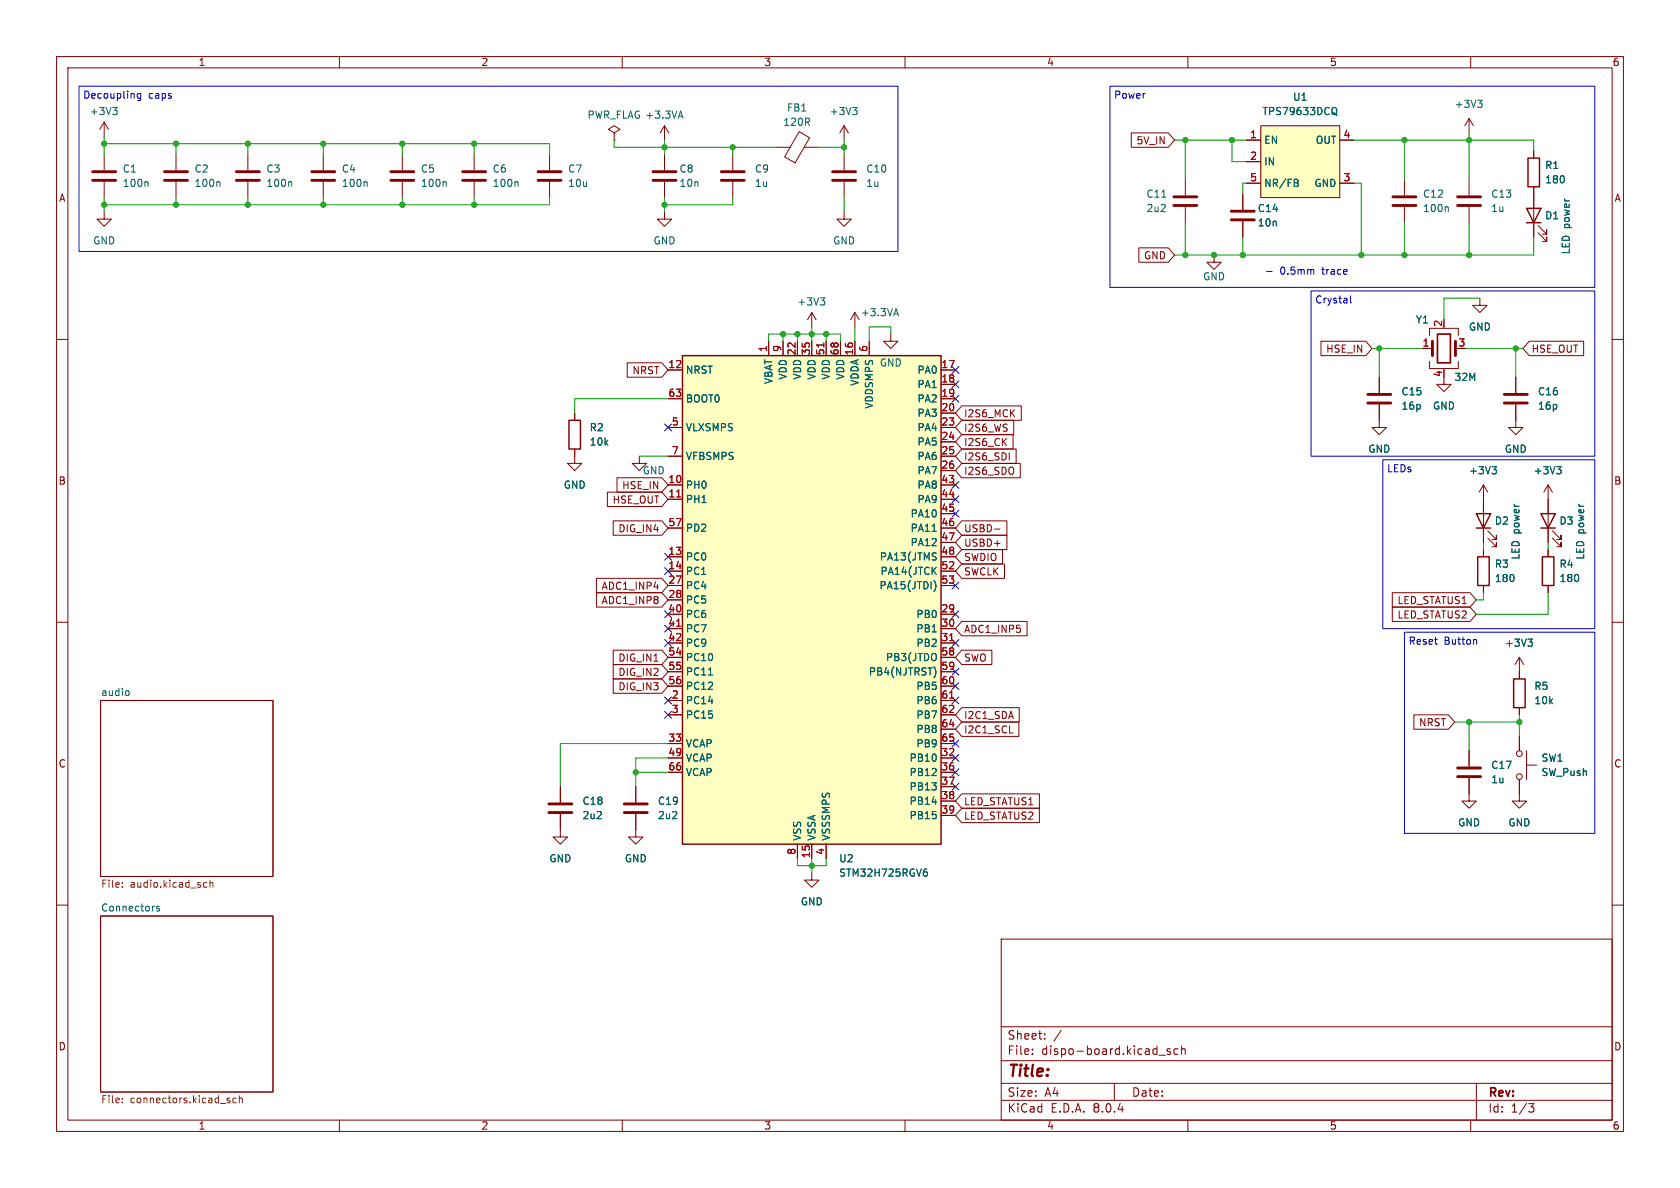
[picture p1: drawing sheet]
<svg xmlns="http://www.w3.org/2000/svg" width="297mm" height="210mm" viewBox="0 0 297 210" stroke-linecap="round" stroke-linejoin="round" font-family="sans-serif">
<g fill="none" stroke="#840000" stroke-width=".18">
<path d="M10 10h277v190h-277zM12 12h273v186h-273zM60 10v2M110 10v2M160 10v2M210 10v2M260 10v2M129.5 27.3v2.8M129.5 32.1v2.8M149.2 37.5v1.2h1.3l-1.3 1.3-1.2-1.3h1.2M149.2 22.2l-.7 1.3M149.2 22.2v2.6"/>
<path d="M149.2 27.3v2.8M149.2 32.1v2.8M149.2 22.2l.8 1.3M10 60h2M143.5 55.2l-.8 1.3M143.5 55.2v2.6M143.5 55.2l.8 1.3M151.1 55.2l-.7 1.3M151.1 55.2v2.6M151.1 55.2l.8 1.3M157.5 59.1v1.2h1.2l-1.2 1.3-1.3-1.3h1.3M252.7 59.3v-1.3h5.1v1.3"/>
<path d="M261.6 52.7v1.3h1.3l-1.3 1.2-1.3-1.2h1.3M285 60h2M243.8 71.5v4.1h1.3l-1.3 1.2-1.2-1.2h1.2M243.8 66.7v2.8M251.5 61.6h1.7M252.7 63.9v1.3h5.1v-1.3M255.3 66.7v1.2h1.2l-1.2 1.3-1.3-1.3h1.3M255.3 65.2v.2M268 71.5v4.1h1.2l-1.2 1.2-1.3-1.2h1.3M268 66.7v2.8M10 110h2M285 110h2"/>
<path d="M17.8 123.8h30.5v31.1h-30.5zM10 160h2M143.5 154.3v1.3h1.3l-1.3 1.2-1.3-1.2h1.3M285 160h2M17.8 161.9h30.5v31.1h-30.5zM177 166h108v32h-108zM60 198v2M110 198v2M160 198v2M177 194.5h108M177 191.5h108M177 187.5h108"/>
<path d="M177 181.5h108M182.5 186.3v.1M182.5 185.5v.1M184.7 183.6v.1M184.7 182.8v.1M187.6 182.1l-1.3 2M197 191.5v3M204.9 186.5h1.1M206.9 185.5l-.4-.1-.2 .2 .1 .2 .5 .2v.3h-.6M208.2 185.5l-.4-.1-.3 .3v.4l.2 .2h.5M208.9 185.5l.2-.1 .4 .1v.9M208.9 184.9v1.5"/>
<path d="M210 198v2M260 198v2M261 191.5v6.5M270.2 195.1h1l-.5 .6 .4 .1 .1 .5-.3 .3h-.4"/>
</g>
<path d="M150.7 19h.8l-.4 .5M151.3 19.5l.2 .2v.3l-.2 .3M145 52.6h.8l-.4 .5M145.6 53.1l.2 .3v.3l-.2 .2M158.1 55.5h.6M158.4 54.6l.4 1.2M22.6 122.1l.2 .2v.4l-.2 .2M28.2 160.3l-.3-.1-.2 .2v.2l.5 .1v.3h-.5" fill="none" stroke="#006464" stroke-width=".18"/>
<g fill="none" stroke="#725600" stroke-width=".18">
<path d="M21.6 156.1v.1M21.6 156.7v.1M36.1 156.8h.5M36.1 156.1h.5M37.1 156.1l.2-.1 .3 .1 .1 .7M37.1 155.6v1.2M21.6 194.8v.1M21.6 194.2v.1M40.5 194.5l.2 .2-.2 .2M40.5 194.1l.1 .1M41.8 194.2l-.4-.1-.2 .2 .1 .6h.5M42.3 194.2l.2-.1 .3 .1 .1 .7"/>
<path d="M42.3 193.7v1.2"/>
</g>
<path d="M254.1 59.1h2.3v5h-2.3z" fill="none" stroke="#840000" stroke-width=".3"/>
<path d="M127.5 31.9h4.1M127.5 30.4h4.1M147.2 31.9h4.1M147.2 30.4h4.1M241.8 71.2h4.1M241.8 69.7h4.1M253.2 60.3v2.6M257.3 60.3v2.6M265.9 71.2h4.1M265.9 69.7h4.1" fill="none" stroke="#840000" stroke-width=".51"/>
<path d="M120.6 62.9h45.8v86.3h-45.8z" fill="#ffffc2"/>
<path d="M269.9 36.8h2.5l-1.3 2.6zM269.9 39.4h2.5M270.1 27.9h2.1v5.1h-2.1zM120.6 62.9h45.8v86.3h-45.8zM267.6 120h2v5.1h-2z" fill="none" stroke="#840000" stroke-width=".25"/>
<g fill="none" stroke="#840000" stroke-width=".18">
<path d="M209.5 31.8v2.7M209.5 36.6v2.8M219.7 34.3v2.8M219.7 39.1v2.8M248.3 31.8v2.7M248.3 36.6v2.8M259.7 21v2.5M259.7 31.8v2.7M259.7 36.6v2.8M259.7 21l-.7 1.2M259.7 21l.8 1.2M271.1 26.7v1.2"/>
<path d="M271.1 33v8.9M271.9 39.9l1.5 1.5v-.8v.8h-.7M214.6 45.1v1.3h1.3l-1.3 1.2-1.2-1.2h1.2M271.9 41.1l1.5 1.6v-.8v.8h-.7M118.1 65.4h2.5M118.1 70.5h2.5M118.1 75.6h2.5M135.9 60.3v2.6M138.4 60.3v2.6M141 60.3v2.6M143.5 60.3v2.6M146 60.3v2.6"/>
<path d="M148.6 60.3v2.6M151.1 60.3v2.6M153.7 60.3v2.6M166.4 65.4h2.5M166.4 67.9h2.5M166.4 70.5h2.5M166.4 73h2.5M166.4 75.6h2.5M166.4 78.1h2.5M101.6 80.6v1.3h1.3l-1.3 1.3-1.3-1.3h1.3M113 80.6v1.3h1.3l-1.3 1.3-1.2-1.3h1.2M118.1 85.7h2.5"/>
<path d="M118.1 88.3h2.5M118.1 98.4h2.5M118.1 80.6h2.5M118.1 93.3h2.5M166.4 85.7h2.5M166.4 88.3h2.5M166.4 98.4h2.5M166.4 80.6h2.5M166.4 83.2h2.5M166.4 90.8h2.5M166.4 93.3h2.5M166.4 95.9h2.5"/>
<path d="M118.1 101h2.5M118.1 103.5h2.5M118.1 106h2.5M118.1 108.6h2.5M118.1 111.1h2.5M118.1 113.7h2.5M118.1 116.2h2.5M118.1 118.7h2.5M166.4 101h2.5M166.4 103.5h2.5M166.4 108.6h2.5M166.4 111.1h2.5"/>
<path d="M166.4 113.7h2.5M166.4 116.2h2.5M166.4 118.7h2.5M268.6 118.7v1.3M99.1 139.1v2.8M118.1 123.8h2.5M118.1 126.4h2.5M118.1 134h2.5M118.1 131.4h2.5M118.1 136.5h2.5M118.1 121.3h2.5M166.4 123.8h2.5"/>
<path d="M166.4 126.4h2.5M166.4 134h2.5M166.4 131.4h2.5M166.4 136.5h2.5M166.4 139.1h2.5M166.4 121.3h2.5M166.4 128.9h2.5M268.6 125.1v1.3M99.1 143.9v4.1h1.2l-1.2 1.2-1.3-1.2h1.3M141 149.2v2.6M143.5 149.2v2.6M146 149.2v2.6"/>
<path d="M166.4 141.6h2.5M166.4 144.1h2.5"/>
</g>
<path d="M145.6 60.6v.8M119.6 87.8h.7M119.6 110.7h.7M167.9 113.2h.7M167.9 123.4h.7" fill="none" stroke="#a90000" stroke-width=".18"/>
<g fill="none" stroke="#006464" stroke-width=".18">
<path d="M261.2 17.7h.8l-.4 .5M261.8 18.2l.2 .3v.3l-.2 .2M205.4 34.9h.7M255.9 36.6l.1 .1v.7M164.8 93.9h.7M165.3 97.7l.2 .1M165.5 98.5v.4M125.2 119.3h.8M165 100.8l.5 .7M165.2 102.7a1.47 1.47 0 0 1-.1 1.9M165.3 118.1l.2 .6-.2 .9M165.5 100.3l-.7 .7"/>
<path d="M163.5 154.1l.3 .1 .2 .1-.1 .5-.4 .1M163.8 153.6l-.3 .1"/>
</g>
<path d="M207.5 36.3h4.1M207.5 34.8h4.1M217.7 38.9h4M217.7 37.3h4M246.3 36.3h4M246.3 34.8h4M257.7 36.3h4M257.7 34.8h4M97 143.6h4.1M97 142.1h4.1" fill="none" stroke="#840000" stroke-width=".51"/>
<path d="M222.9 22.2h14v12.7h-14z" fill="#ffffc2"/>
<g fill="none" stroke="#840000" stroke-width=".18">
<path d="M18.4 37.5v1.2h1.3l-1.3 1.3-1.3-1.3h1.3M18.4 21.6l-.7 1.3M18.4 21.6v2.5M18.4 27.3v2.8M18.4 32.1v2.8M18.4 21.6l.8 1.3M31.1 27.3v2.8M31.1 32.1v2.8M43.8 27.3v2.8M43.8 32.1v2.8M57.1 27.3v2.8M57.1 32.1v2.8"/>
<path d="M71.1 27.3v2.8M71.1 32.1v2.8M83.8 27.3v2.8M83.8 32.1v2.8M97.2 27.3v2.8M97.2 32.1v2.8M108.6 23.5l1-.6-1-.7-1 .7 1 .6v1.3M108.6 24.8h.1M117.5 37.5v1.2h1.2l-1.2 1.3-1.3-1.3h1.3M117.5 22.2v2.6M117.5 27.3v2.8M117.5 32.1v2.8"/>
<path d="M117.5 22.2l-.8 1.3M117.5 22.2l.7 1.3M137.2 26h2.5M141.3 23.3l1.8 1.1-2.5 4.4-1.9-1.1zM142.2 26h2.6M200 23.5h6.5l1.1 1.3-1.1 1.2h-6.5zM219.7 34.3v2.8M219.7 39.1v2.8M220.3 24.8h2.6M220.3 28.6h2.6M220.3 32.4h2.6M222.9 22.2h14v12.7h-14z"/>
<path d="M236.9 24.8h2.5M236.9 32.4h2.5M271.1 26.7v1.2M271.1 33v3.8M271.1 39.4v2.5M201.3 43.8h5.2l1.1 1.3-1.1 1.3h-5.2zM101.6 73v1.3M101.6 79.4v1.2M110.9 64.1h6.1l1.1 1.3-1.1 1.3h-6.1zM118.1 65.4h2.5M118.1 70.5h2.5M118.1 75.6h2.5"/>
<path d="M135.9 60.3v2.6M138.4 60.3v2.6M141 60.3v2.6M143.5 60.3v2.6M146 60.3v2.6M148.6 60.3v2.6M151.1 60.3v2.6M153.7 60.3v2.6M166.4 65.4h2.5M166.4 67.9h2.5M166.4 70.5h2.5M166.4 73h2.5"/>
<path d="M166.4 75.6h2.5M166.4 78.1h2.5M170 79.4h9.6v2.5h-9.6l-1.1-1.3zM170 76.8h9.1v2.6h-9.1l-1.1-1.3zM170 74.3h9.2v2.5h-9.2l-1.1-1.2zM170 71.8h10.5v2.5h-10.5l-1.1-1.3zM233.5 60.3h8l1.1 1.3-1.1 1.3h-8zM243.8 66.7v2.8M243.8 71.5v2.8M251.5 61.6h1.2M268 66.7v2.8M268 71.5v2.8"/>
<path d="M270.4 60.3h9.6v2.6h-9.6l-1.2-1.3zM107.4 87h9.6l1.1 1.3-1.1 1.2h-9.6zM108.4 92.1h8.6l1.1 1.2-1.1 1.3h-8.6zM109.1 84.5h7.9l1.1 1.2-1.1 1.3h-7.9zM118.1 85.7h2.5M118.1 88.3h2.5M118.1 98.4h2.5M118.1 80.6h2.5M118.1 93.3h2.5M166.4 85.7h2.5M166.4 88.3h2.5M166.4 98.4h2.5"/>
<path d="M166.4 80.6h2.5M166.4 83.2h2.5M166.4 90.8h2.5M166.4 93.3h2.5M166.4 95.9h2.5M170 99.7h7.6v2.5h-7.6l-1.1-1.2zM170 97.2h7.2v2.5h-7.2l-1.1-1.3zM170 92.1h8v2.5h-8l-1.1-1.3zM170 81.9h10.4v2.6h-10.4l-1.1-1.3zM170 94.6h8v2.6h-8l-1.1-1.3zM175.8 93.5h1M178.4 80v1.3"/>
<path d="M262.3 85.7v10.2M262.3 97.2v1.2M262.3 85.7l-.8 1.3M262.3 85.7l.7 1.3M263 95.1l1.5 1.5v-.7v.7h-.7M263 93.9l1.5 1.5v-.8v.8h-.7M273.7 85.7v10.2M273.7 97.2v1.2M273.7 85.7l-.8 1.3M273.7 85.7l.7 1.3M274.4 95.1l1.6 1.5v-.7v.7h-.8M274.4 93.9l1.6 1.5v-.8v.8h-.8"/>
<path d="M105.4 102.2h11.6l1.1 1.3-1.1 1.3h-11.6zM105.4 104.8h11.6l1.1 1.2-1.1 1.3h-11.6zM108.4 117.5h8.6l1.1 1.2-1.1 1.3h-8.6zM108.4 114.9h8.6l1.1 1.3-1.1 1.3h-8.6zM118.1 101h2.5M118.1 103.5h2.5M118.1 106h2.5M118.1 108.6h2.5M118.1 111.1h2.5M118.1 113.7h2.5M118.1 116.2h2.5M118.1 118.7h2.5"/>
<path d="M166.4 101h2.5M166.4 103.5h2.5M166.4 108.6h2.5M166.4 111.1h2.5M166.4 113.7h2.5M166.4 116.2h2.5M166.4 118.7h2.5M170 114.9h5.3v2.6h-5.3l-1.1-1.3zM170 109.9h11.6v2.5h-11.6l-1.1-1.3zM246.1 107.3h13.8l1.1 1.3-1.1 1.3h-13.8zM246.1 104.8h13.8l1.1 1.2-1.1 1.3h-13.8zM262.3 103.5v1.3"/>
<path d="M268.6 116.2l-.8 1.3M268.6 116.2v3.8M268.6 116.2l.8 1.3M273.7 103.5v1.3M99.1 139.1v2.8M108.4 120h8.6l1.1 1.3-1.1 1.3h-8.6zM112.4 139.1v2.8M118.1 123.8h2.5M118.1 126.4h2.5M118.1 134h2.5M118.1 131.4h2.5M118.1 136.5h2.5"/>
<path d="M118.1 121.3h2.5M166.4 123.8h2.5M166.4 126.4h2.5M166.4 134h2.5M166.4 131.4h2.5M166.4 136.5h2.5M166.4 139.1h2.5M166.4 121.3h2.5M166.4 128.9h2.5M170 125.1h10.2v2.5h-10.2l-1.1-1.2zM170 127.6h10.1v2.6h-10.1l-1.1-1.3zM178.5 129.6h.6"/>
<path d="M250 126.4h6.1l1.1 1.2-1.1 1.3h-6.1zM259.7 137.5v4.1h1.3l-1.3 1.3-1.3-1.3h1.3M259.7 132.7v2.8M268.6 137.8v3.8h1.3l-1.3 1.3-1.3-1.3h1.3M268.6 125.1v1.3M268.6 130.2v2.5M269.9 135.3h1.8M269.9 132.7v5.1M99.1 143.9v2.8M112.4 143.9v4.1h1.3l-1.3 1.2-1.3-1.2h1.3M141 149.2v2.6M143.5 149.2v2.6"/>
<path d="M146 149.2v2.6M166.4 141.6h2.5M166.4 144.1h2.5M170 142.9h13.8v2.5h-13.8l-1.1-1.3zM170 140.3h13.8v2.6h-13.8l-1.1-1.3z"/>
<circle cx="268.6" cy="133.2" r=".51"/>
<circle cx="268.6" cy="137.3" r=".51"/>
</g>
<g fill="none" stroke="#006464" stroke-width=".18">
<path d="M19.9 19h.8l-.4 .5M20.5 19.5l.2 .2v.3l-.2 .3M120.3 19.6l.4 1.3M235.8 19a.43 .43 0 0 1 .5 .4v.4a.43 .43 0 0 1-.5 .5M235.8 20l.6 .4M26 32.1l.2 .2v.7M38.7 32.1l.2 .2v.7M51.4 32.1l.2 .2v.7M64.7 32.1l.2 .2v.7M78.7 32.1l.2 .2v.7M91.4 32.1l.2 .2v.7M120 20.5h.6"/>
<path d="M229.2 31.7l.3 .2-.3 .4 .3 .1v.3l-.2 .3h-.5M164.8 93.9h.7M165.3 97.7l.2 .1M165.5 98.5v.4M263.8 82.5h.8l-.5 .5M264.3 83l.3 .2v.3l-.3 .3M275.2 82.5h.8l-.4 .5M275.7 83l.3 .2v.3l-.3 .3M125.2 119.3h.8M165 100.8l.5 .7M165.2 102.7a1.47 1.47 0 0 1-.1 1.9M165.3 118.1l.2 .6-.2 .9"/>
<path d="M165.5 100.3l-.7 .7M270.1 113h.8l-.4 .5M270.7 113.5l.2 .2v.3l-.2 .2M163.5 154.1l.3 .1 .2 .1-.1 .5-.4 .1M163.8 153.6l-.3 .1"/>
</g>
<g fill="none" stroke="#840000" stroke-width=".51">
<path d="M16.4 31.9h4M16.4 30.4h4M29.1 31.9h4M29.1 30.4h4M41.8 31.9h4M41.8 30.4h4M55.1 31.9h4.1M55.1 30.4h4.1M69.1 31.9h4.1M69.1 30.4h4.1M81.8 31.9h4.1M81.8 30.4h4.1"/>
<path d="M95.1 31.9h4.1M95.1 30.4h4.1M115.4 31.9h4.1M115.4 30.4h4.1M257.7 137.3h4M257.7 135.8h4M110.4 143.6h4M110.4 142.1h4"/>
</g>
<path d="M100.6 74.3h2v5.1h-2zM261 90.8h2.5l-1.2 2.5zM261 93.3h2.5M261.2 98.4h2.1v5.1h-2.1zM272.4 90.8h2.6l-1.3 2.5zM272.4 93.3h2.6M272.7 98.4h2v5.1h-2z" fill="none" stroke="#840000" stroke-width=".25"/>
<path d="M14 15.2h144.7v29.3h-144.7zM24.9 16.5v1l-.3 .3-.3-.1M24.9 16.6l-.4-.1-.2 .3 .1 .5h.5M196.2 15.2h85.7v35.6h-85.7zM223.9 48h1M231.8 51.4h50.1v29.2h-50.1zM232.1 47.6l.2 .2v.7M238.7 52.3v1.1l.2 .2M244.5 81.3h37.4v29.8h-37.4zM248.3 111.8h33.6v35.5h-33.6zM260.9 113l.2 .2v.7" fill="none" stroke="#0000c2" stroke-width=".18"/>
<g fill="none" stroke="#009600" stroke-width=".18">
<path d="M18.4 24.1v3.2M18.4 34.9v2.6M18.4 25.4h78.8v1.9M31.1 25.4v1.9M31.1 34.9v1.3M43.8 25.4v1.9M43.8 34.9v1.3M57.1 25.4v1.9M57.1 34.9v1.3M71.1 25.4v1.9M71.1 34.9v1.3M83.8 25.4v1.9"/>
<path d="M83.8 34.9v1.3M97.2 34.9v1.3h-78.8M108.6 24.8v1.2h28.6M117.5 24.8v2.5M117.5 34.9v2.6M129.5 34.9v1.3h-12M129.5 26v1.3M144.8 26h4.4M149.2 24.8v2.5M149.2 34.9v2.6M207.6 24.8h12.7M209.5 24.8v7"/>
<path d="M209.5 39.4v5.7M217.8 24.8v3.8h2.5M220.3 32.4h-.6v1.9M239.4 24.8h31.7v1.9M239.4 32.4h1.3v12.7M248.3 24.8v7M248.3 39.4v5.7M259.7 23.5v8.3M259.7 39.4v5.7M138.4 59.1v1.2M141 59.1v1.2M143.5 57.8v2.5"/>
<path d="M146 59.1v1.2M151.1 57.8v2.5M157.5 59.1v-1.3h-3.8v2.5M219.7 41.9v3.2M261.6 52.7h-6.3v3.8M271.1 41.9v3.2h-63.5M118.1 70.5h-16.5v2.5M135.9 60.3v-1.2h12.7v1.2M242.6 61.6h8.9M243.8 61.6v5.1M259.1 61.6h10.1M268 61.6v5.1"/>
<path d="M113 80.6h5.1M262.3 95.9v1.3M273.7 95.9v1.3M262.3 104.8v1.2h-1.3M273.7 104.8v3.8h-12.7M112.4 136.5h5.7M118.1 131.4h-19v7.7M118.1 134h-5.7v5.1M257.2 127.6h11.4M259.7 127.6v5.1M268.6 126.4v3.8M141 151.8v1.2h5v-1.2"/>
<path d="M143.5 151.8v2.5"/>
</g>
<g fill="none" stroke="#000084" stroke-width=".18">
<path d="M117.5 75l1.2 1.2M118.7 75l-1.2 1.2M168.3 69.9l1.2 1.2M168.3 67.3l1.2 1.3M168.3 64.8l1.2 1.2M169.5 69.9l-1.2 1.2M169.5 67.3l-1.2 1.3M169.5 64.8l-1.2 1.2M117.5 97.8l1.2 1.2M118.7 97.8l-1.2 1.2M168.3 90.2l1.2 1.2M168.3 85.1l1.2 1.2"/>
<path d="M168.3 87.7l1.2 1.2M169.5 90.2l-1.2 1.2M169.5 85.1l-1.2 1.2M169.5 87.7l-1.2 1.2M117.5 110.5l1.2 1.2M117.5 108l1.2 1.2M117.5 100.4l1.2 1.2M117.5 113.1l1.2 1.2M118.7 110.5l-1.2 1.2M118.7 108l-1.2 1.2M118.7 100.4l-1.2 1.2M118.7 113.1l-1.2 1.2"/>
<path d="M168.3 113.1l1.2 1.2M168.3 102.9l1.2 1.2M168.3 108l1.2 1.2M168.3 118.1l1.2 1.3M169.5 113.1l-1.2 1.2M169.5 102.9l-1.2 1.2M169.5 108l-1.2 1.2M169.5 118.1l-1.2 1.3M117.5 125.8l1.2 1.2M117.5 123.2l1.2 1.2M118.7 125.8l-1.2 1.2M118.7 123.2l-1.2 1.2"/>
<path d="M168.3 133.4l1.2 1.2M168.3 135.9l1.2 1.2M168.3 138.5l1.2 1.2M168.3 130.8l1.2 1.3M168.3 123.2l1.2 1.2M168.3 120.7l1.2 1.2M169.5 133.4l-1.2 1.2M169.5 135.9l-1.2 1.2M169.5 138.5l-1.2 1.2M169.5 130.8l-1.2 1.3M169.5 123.2l-1.2 1.2M169.5 120.7l-1.2 1.2"/>
</g>
<path d="M145.6 60.6v.8M119.6 87.8h.7M119.6 110.7h.7M167.9 113.2h.7M167.9 123.4h.7" fill="none" stroke="#a90000" stroke-width=".18"/>
<g fill="#009600" stroke="#009600" stroke-width=".18">
<circle cx="18.4" cy="25.4" r=".46"/>
<circle cx="31.1" cy="25.4" r=".46"/>
<circle cx="31.1" cy="36.2" r=".46"/>
<circle cx="43.8" cy="25.4" r=".46"/>
<circle cx="43.8" cy="36.2" r=".46"/>
<circle cx="18.4" cy="36.2" r=".46"/>
<circle cx="112.4" cy="136.5" r=".46"/>
<circle cx="143.5" cy="153" r=".46"/>
<circle cx="141" cy="59.1" r=".46"/>
<circle cx="143.5" cy="59.1" r=".46"/>
<circle cx="138.4" cy="59.1" r=".46"/>
<circle cx="146" cy="59.1" r=".46"/>
<circle cx="117.5" cy="36.2" r=".46"/>
<circle cx="117.5" cy="26" r=".46"/>
<circle cx="83.8" cy="25.4" r=".46"/>
<circle cx="71.1" cy="25.4" r=".46"/>
<circle cx="83.8" cy="36.2" r=".46"/>
<circle cx="57.1" cy="25.4" r=".46"/>
<circle cx="71.1" cy="36.2" r=".46"/>
<circle cx="57.1" cy="36.2" r=".46"/>
<circle cx="209.5" cy="24.8" r=".46"/>
<circle cx="149.2" cy="26" r=".46"/>
<circle cx="129.5" cy="26" r=".46"/>
<circle cx="240.7" cy="45.1" r=".46"/>
<circle cx="248.3" cy="45.1" r=".46"/>
<circle cx="243.8" cy="61.6" r=".46"/>
<circle cx="259.7" cy="45.1" r=".46"/>
<circle cx="268" cy="61.6" r=".46"/>
<circle cx="268.6" cy="127.6" r=".46"/>
<circle cx="259.7" cy="127.6" r=".46"/>
<circle cx="209.5" cy="45.1" r=".46"/>
<circle cx="214.6" cy="45.1" r=".46"/>
<circle cx="219.7" cy="45.1" r=".46"/>
<circle cx="217.8" cy="24.8" r=".46"/>
<circle cx="248.3" cy="24.8" r=".46"/>
<circle cx="259.7" cy="24.8" r=".46"/>
</g>
<text font-size="2.8" fill="#840000" x="178" y="190.9">Title:</text>
<g font-size="2.1" fill="#840000">
<text x="178" y="184">Sheet:</text>
<text x="178" y="186.7">File:</text>
<text x="184.1" y="186.7">dispo-board.kicad_sch</text>
<text x="178" y="196.9">KiCad</text>
<text x="178" y="194.1">Size:</text>
<text x="184.7" y="194.1">A4</text>
<text x="185.7" y="196.9">E.D.A.</text>
<text x="193.3" y="196.9">8.0.4</text>
<text x="200" y="194.1">Date:</text>
<text x="263" y="194.3">Rev:</text>
<text x="263" y="196.9">Id:</text>
<text x="267.1" y="196.9">1/3</text>
</g>
<g font-size="1.8" fill="#840000">
<text x="35" y="11.9">1</text>
<text x="85" y="11.9">2</text>
<text x="135" y="11.9">3</text>
<text x="185" y="11.9">4</text>
<text x="235" y="11.9">5</text>
<text x="285" y="11.9">6</text>
<text x="200.8" y="25.7">5V_IN</text>
<text x="10.3" y="35.9">A</text>
<text x="285.3" y="35.9">A</text>
<text x="202.1" y="46">GND</text>
<text x="234.3" y="62.5">HSE_IN</text>
<text x="270.7" y="62.5">HSE_OUT</text>
<text x="111.7" y="66.4">NRST</text>
<text x="170.3" y="76.5">I2S6_WS</text>
<text x="170.3" y="74">I2S6_MCK</text>
<text x="170.3" y="81.6">I2S6_SDI</text>
<text x="170.3" y="79.1">I2S6_CK</text>
<text x="10.3" y="85.9">B</text>
<text x="108.2" y="89.2">HSE_OUT</text>
<text x="109.9" y="86.7">HSE_IN</text>
<text x="170.3" y="84.1">I2S6_SDO</text>
<text x="285.3" y="85.9">B</text>
<text x="109.2" y="94.3">DIG_IN4</text>
<text x="170.3" y="94.3">USBD-</text>
<text x="170.3" y="101.9">SWCLK</text>
<text x="170.3" y="99.4">SWDIO</text>
<text x="170.3" y="96.8">USBD+</text>
<text x="106.3" y="104.5">ADC1_INP4</text>
<text x="106.3" y="107">ADC1_INP8</text>
<text x="247" y="107">LED_STATUS1</text>
<text x="170.3" y="112.1">ADC1_INP5</text>
<text x="247" y="109.5">LED_STATUS2</text>
<text x="109.2" y="119.7">DIG_IN2</text>
<text x="109.2" y="117.2">DIG_IN1</text>
<text x="170.3" y="117.2">SWO</text>
<text x="109.2" y="122.2">DIG_IN3</text>
<text x="170.3" y="127.3">I2C1_SDA</text>
<text x="170.3" y="129.9">I2C1_SCL</text>
<text x="250.8" y="128.6">NRST</text>
<text x="10.3" y="135.9">C</text>
<text x="285.3" y="135.9">C</text>
<text x="170.3" y="142.6">LED_STATUS1</text>
<text x="170.3" y="145.1">LED_STATUS2</text>
<text x="10.3" y="185.9">D</text>
<text x="285.3" y="185.9">D</text>
<text x="35" y="199.9">1</text>
<text x="85" y="199.9">2</text>
<text x="135" y="199.9">3</text>
<text x="185" y="199.9">4</text>
<text x="235" y="199.9">5</text>
<text x="285" y="199.9">6</text>
</g>
<g font-size="1.8" fill="#0000c2">
<text x="14.6" y="17.5">Decoupling</text>
<text x="26.2" y="17.5">caps</text>
<text x="196.8" y="17.5">Power</text>
<text x="226.3" y="48.6">0.5mm</text>
<text x="232.4" y="53.7">Crystal</text>
<text x="233.8" y="48.6">trace</text>
<text x="245.1" y="83.6">LEDs</text>
<text x="248.9" y="114.1">Reset</text>
<text x="255.3" y="114.1">Button</text>
</g>
<g font-size="1.8" fill="#006464">
<text x="15.8" y="20.5">+3V3</text>
<text x="103.8" y="21.2">PWR_FLAG +3.3VA</text>
<text x="138.4" y="22.5">120R</text>
<text x="139" y="19.9">FB1</text>
<text x="146.6" y="20.5">+3V3</text>
<text x="223.1" y="20.5">TPS79633DCQ</text>
<text x="228.5" y="18">U1</text>
<text x="257.1" y="19.3">+3V3</text>
<text x="223.4" y="25.6">EN</text>
<text x="223.4" y="29.4">IN</text>
<text x="232.5" y="25.6">OUT</text>
<text x="21.6" y="30.7">C1</text>
<text x="21.6" y="33.2">100n</text>
<text x="34.3" y="30.7">C2</text>
<text x="34.3" y="33.2">100n</text>
<text x="47" y="30.7">C3</text>
<text x="47" y="33.2">100n</text>
<text x="60.3" y="30.7">C4</text>
<text x="60.3" y="33.2">100n</text>
<text x="74.3" y="30.7">C5</text>
<text x="74.3" y="33.2">100n</text>
<text x="87" y="30.7">C6</text>
<text x="87" y="33.2">100n</text>
<text x="100.3" y="30.7">C7</text>
<text x="100.3" y="33.2">10u</text>
<text x="120" y="30.7">C8</text>
<text x="120" y="33.2">10n</text>
<text x="133.4" y="30.7">C9</text>
<text x="133.4" y="33.2">1u</text>
<text x="153" y="33.2">1u</text>
<text x="153" y="30.7">C10</text>
<text x="202.6" y="35.2">C11</text>
<text x="223.4" y="33.2">NR/FB</text>
<text x="232.3" y="33.2">GND</text>
<text x="251.5" y="35.2">C12</text>
<text x="263.5" y="35.2">C13</text>
<text x="273.1" y="30.1">R1</text>
<text x="273.1" y="32.6">180</text>
<text x="202.6" y="37.7">2u2</text>
<text x="222.3" y="37.7">C14</text>
<text x="222.3" y="40.2">10n</text>
<text x="251.5" y="37.7">100n</text>
<text x="263.5" y="37.7">1u</text>
<text x="273.1" y="39">D1</text>
<text x="16.4" y="43.4">GND</text>
<text x="115.4" y="43.4">GND</text>
<text x="147.2" y="43.4">GND</text>
<text x="277.7" y="45.1" transform="rotate(-90 277.7 45.1)">LED power</text>
<text x="212.6" y="49.8">GND</text>
<text x="140.9" y="54.2">+3V3</text>
<text x="152.1" y="56.1">+3.3VA</text>
<text x="250.2" y="57.4">Y1</text>
<text x="259.6" y="58.6">GND</text>
<text x="155.4" y="65">GND</text>
<text x="121.2" y="66.3">NRST</text>
<text x="121.2" y="71.3">BOOT0</text>
<text x="136.8" y="68" transform="rotate(-90 136.8 68)">VBAT</text>
<text x="139.3" y="67.2" transform="rotate(-90 139.3 67.2)">VDD</text>
<text x="141.8" y="67.2" transform="rotate(-90 141.8 67.2)">VDD</text>
<text x="144.4" y="67.2" transform="rotate(-90 144.4 67.2)">VDD</text>
<text x="146.9" y="67.2" transform="rotate(-90 146.9 67.2)">VDD</text>
<text x="149.5" y="67.2" transform="rotate(-90 149.5 67.2)">VDD</text>
<text x="152" y="68.3" transform="rotate(-90 152 68.3)">VDDA</text>
<text x="162.1" y="66.3">PA0</text>
<text x="162.1" y="68.8">PA1</text>
<text x="162.1" y="71.3">PA2</text>
<text x="247.7" y="70.1">C15</text>
<text x="257" y="67.5">32M</text>
<text x="271.8" y="70.1">C16</text>
<text x="104.1" y="76.4">R2</text>
<text x="121.2" y="76.4">VLXSMPS</text>
<text x="154.5" y="72.3" transform="rotate(-90 154.5 72.3)">VDDSMPS</text>
<text x="162.1" y="73.9">PA3</text>
<text x="162.1" y="76.4">PA4</text>
<text x="247.7" y="72.6">16p</text>
<text x="253.2" y="72.6">GND</text>
<text x="271.8" y="72.6">16p</text>
<text x="104.1" y="79">10k</text>
<text x="121.2" y="81.5">VFBSMPS</text>
<text x="162.1" y="79">PA5</text>
<text x="162.1" y="81.5">PA6</text>
<text x="241.8" y="80.2">GND</text>
<text x="265.9" y="80.2">GND</text>
<text x="99.6" y="86.6">GND</text>
<text x="113.5" y="84">GND</text>
<text x="121.2" y="86.6">PH0</text>
<text x="121.2" y="89.1">PH1</text>
<text x="162.1" y="84">PA7</text>
<text x="162.1" y="86.6">PA8</text>
<text x="162.1" y="89.1">PA9</text>
<text x="259.6" y="84">+3V3</text>
<text x="271" y="84">+3V3</text>
<text x="121.2" y="94.2">PD2</text>
<text x="160.9" y="91.7">PA10</text>
<text x="160.9" y="94.2">PA11</text>
<text x="264.2" y="92.9">D2</text>
<text x="275.6" y="92.9">D3</text>
<text x="121.2" y="99.3">PC0</text>
<text x="121.2" y="101.8">PC1</text>
<text x="155.4" y="99.3">PA13(JTMS</text>
<text x="155.6" y="101.8">PA14(JTCK</text>
<text x="160.9" y="96.7">PA12</text>
<text x="264.2" y="100.6">R3</text>
<text x="268.8" y="99" transform="rotate(-90 268.8 99)">LED power</text>
<text x="275.6" y="100.6">R4</text>
<text x="280.3" y="99" transform="rotate(-90 280.3 99)">LED power</text>
<text x="121.2" y="104.4">PC4</text>
<text x="121.2" y="106.9">PC5</text>
<text x="155.4" y="104.4">PA15(JTDI)</text>
<text x="264.2" y="103.1">180</text>
<text x="275.6" y="103.1">180</text>
<text x="121.2" y="109.4">PC6</text>
<text x="121.2" y="112">PC7</text>
<text x="161.9" y="109.4">PB0</text>
<text x="161.9" y="112">PB1</text>
<text x="121.2" y="114.5">PC9</text>
<text x="121.2" y="117.1">PC10</text>
<text x="121.2" y="119.6">PC11</text>
<text x="153.5" y="119.6">PB4(NJTRST)</text>
<text x="156.5" y="117.1">PB3(JTDO</text>
<text x="161.9" y="114.5">PB2</text>
<text x="266" y="114.5">+3V3</text>
<text x="17.8" y="123.1">audio</text>
<text x="121.2" y="124.7">PC14</text>
<text x="121.2" y="122.1">PC12</text>
<text x="161.9" y="122.1">PB5</text>
<text x="161.9" y="124.7">PB6</text>
<text x="271.2" y="122.1">R5</text>
<text x="271.2" y="124.7">10k</text>
<text x="121.2" y="127.2">PC15</text>
<text x="161.9" y="127.2">PB7</text>
<text x="161.9" y="129.8">PB8</text>
<text x="121.2" y="132.3">VCAP</text>
<text x="121.2" y="134.8">VCAP</text>
<text x="121.2" y="137.4">VCAP</text>
<text x="160.7" y="134.8">PB10</text>
<text x="160.7" y="137.4">PB12</text>
<text x="161.9" y="132.3">PB9</text>
<text x="263.5" y="136.1">C17</text>
<text x="272.4" y="134.8">SW1</text>
<text x="272.4" y="137.4">SW_Push</text>
<text x="102.9" y="142.5">C18</text>
<text x="116.2" y="142.5">C19</text>
<text x="160.7" y="139.9">PB13</text>
<text x="160.7" y="142.5">PB14</text>
<text x="263.5" y="138.7">1u</text>
<text x="102.9" y="145">2u2</text>
<text x="116.2" y="145">2u2</text>
<text x="141.8" y="148.7" transform="rotate(-90 141.8 148.7)">VSS</text>
<text x="144.4" y="148.7" transform="rotate(-90 144.4 148.7)">VSSA</text>
<text x="146.9" y="148.7" transform="rotate(-90 146.9 148.7)">VSSSMPS</text>
<text x="160.7" y="145">PB15</text>
<text x="257.7" y="146.3">GND</text>
<text x="266.6" y="146.3">GND</text>
<text x="97" y="152.6">GND</text>
<text x="110.4" y="152.6">GND</text>
<text x="148.3" y="152.6">U2</text>
<text x="148.3" y="155.2">STM32H725RGV6</text>
<text x="17.8" y="161.2">Connectors</text>
<text x="141.5" y="160.2">GND</text>
</g>
<g font-size="1.8" fill="#a90000">
<text x="220.9" y="24.5">1</text>
<text x="220.9" y="28.3">2</text>
<text x="237.4" y="24.5">4</text>
<text x="220.9" y="32.1">5</text>
<text x="237.4" y="32.1">3</text>
<text x="255" y="57.9" transform="rotate(-90 255 57.9)">2</text>
<text x="118.1" y="65.2">12</text>
<text x="135.6" y="62.3" transform="rotate(-90 135.6 62.3)">1</text>
<text x="138.2" y="62.3" transform="rotate(-90 138.2 62.3)">9</text>
<text x="140.7" y="62.9" transform="rotate(-90 140.7 62.9)">22</text>
<text x="143.3" y="62.9" transform="rotate(-90 143.3 62.9)">35</text>
<text x="145.8" y="62.9" transform="rotate(-90 145.8 62.9)">51</text>
<text x="148.3" y="62.9" transform="rotate(-90 148.3 62.9)">68</text>
<text x="150.9" y="62.9" transform="rotate(-90 150.9 62.9)">16</text>
<text x="153.4" y="62.3" transform="rotate(-90 153.4 62.3)">6</text>
<text x="166.3" y="65.2">17</text>
<text x="251.4" y="61.3">1</text>
<text x="257.7" y="61.3">3</text>
<text x="118.1" y="70.2">63</text>
<text x="166.3" y="67.7">18</text>
<text x="166.3" y="70.2">19</text>
<text x="255" y="66.7" transform="rotate(-90 255 66.7)">4</text>
<text x="118.7" y="75.3">5</text>
<text x="166.3" y="72.8">20</text>
<text x="166.3" y="75.3">23</text>
<text x="166.3" y="77.9">24</text>
<text x="118.7" y="80.4">7</text>
<text x="166.3" y="80.4">25</text>
<text x="166.3" y="82.9">26</text>
<text x="118.1" y="85.5">10</text>
<text x="118.1" y="88">11</text>
<text x="166.3" y="85.5">43</text>
<text x="166.3" y="88">44</text>
<text x="118.1" y="93.1">57</text>
<text x="166.3" y="90.6">45</text>
<text x="166.3" y="93.1">46</text>
<text x="166.3" y="95.6">47</text>
<text x="118.1" y="98.2">13</text>
<text x="118.1" y="100.7">14</text>
<text x="166.3" y="98.2">48</text>
<text x="166.3" y="100.7">52</text>
<text x="118.1" y="103.3">27</text>
<text x="118.1" y="105.8">28</text>
<text x="166.3" y="103.3">53</text>
<text x="118.1" y="108.3">40</text>
<text x="118.1" y="110.9">41</text>
<text x="118.1" y="113.4">42</text>
<text x="166.3" y="108.3">29</text>
<text x="166.3" y="110.9">30</text>
<text x="166.3" y="113.4">31</text>
<text x="118.1" y="116">54</text>
<text x="118.1" y="118.5">55</text>
<text x="166.3" y="116">58</text>
<text x="166.3" y="118.5">59</text>
<text x="118.1" y="121">56</text>
<text x="118.7" y="123.6">2</text>
<text x="166.3" y="121">60</text>
<text x="166.3" y="123.6">61</text>
<text x="118.1" y="131.2">33</text>
<text x="118.7" y="126.1">3</text>
<text x="166.3" y="126.1">62</text>
<text x="166.3" y="128.7">64</text>
<text x="166.3" y="131.2">65</text>
<text x="118.1" y="133.7">49</text>
<text x="118.1" y="136.3">66</text>
<text x="166.3" y="133.7">32</text>
<text x="166.3" y="136.3">36</text>
<text x="166.3" y="138.8">37</text>
<text x="166.3" y="141.4">38</text>
<text x="166.3" y="143.9">39</text>
<text x="140.7" y="151.2" transform="rotate(-90 140.7 151.2)">8</text>
<text x="143.3" y="151.8" transform="rotate(-90 143.3 151.8)">15</text>
<text x="145.8" y="151.2" transform="rotate(-90 145.8 151.2)">4</text>
</g>
<g font-size="1.8" fill="#725600">
<text x="17.8" y="157.3">File:</text>
<text x="23" y="157.3">audio.kicad_sch</text>
<text x="17.8" y="195.4">File:</text>
<text x="23" y="195.4">connectors.kicad_sch</text>
</g>
</svg>
